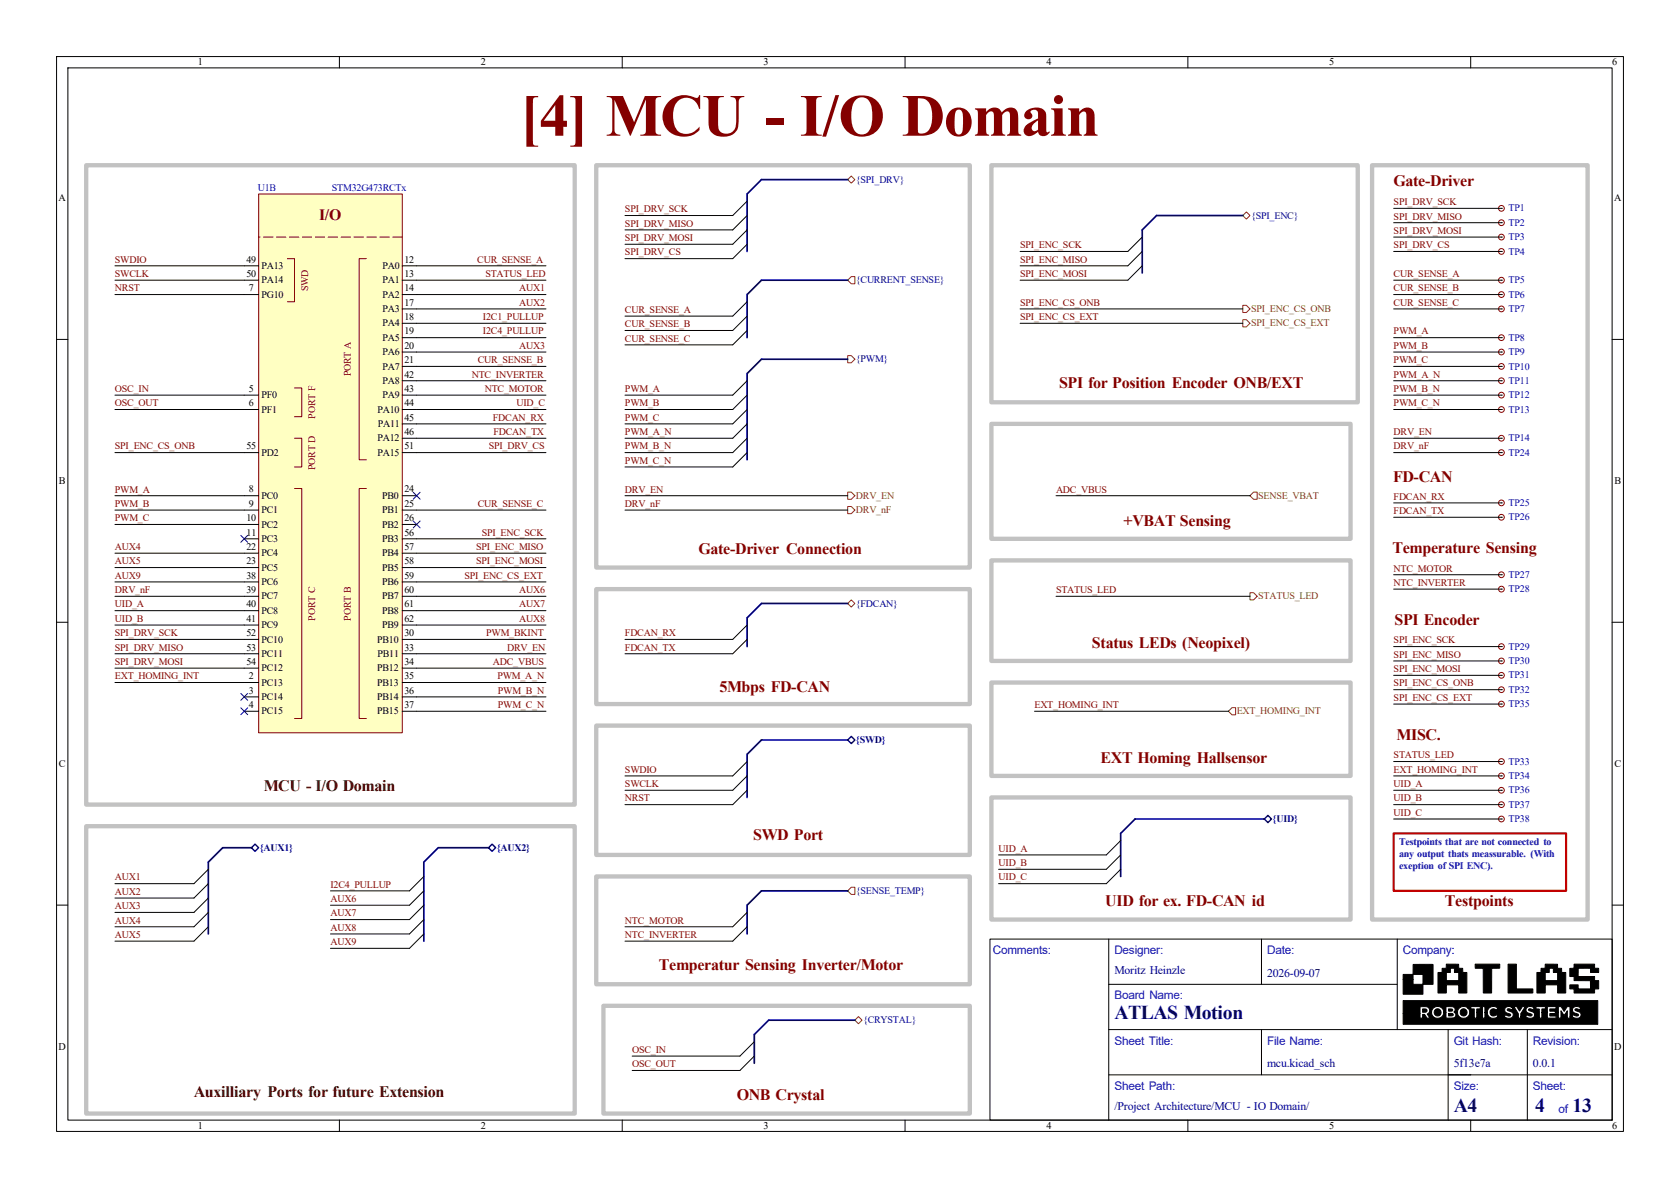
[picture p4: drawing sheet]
<svg xmlns="http://www.w3.org/2000/svg" width="297mm" height="210mm" viewBox="0 0 297 210" stroke-linecap="round" stroke-linejoin="round" font-family="sans-serif">
<g fill="none" stroke="#000" stroke-width=".18">
<path d="M10 10h277v190h-277zM12 12h273v186h-273zM60 10v2M110 10v2M160 10v2M210 10v2M260 10v2M265.4 59.7h.1M265.4 54.6h.1M10 60h2M285 60h2M10 110h2"/>
<path d="M265.4 119.4h.1M285 110h2M265.4 139.7h.1M265.4 142.2h.1M265.4 144.8h.1M10 160h2M175 166h110v32h-110zM196 174h51M196 166v32M223 166v8M247 166v16M285 160h2"/>
<path d="M60 198v2M110 198v2M160 198v2M196 190h89M196 182h89M210 198v2M223 182v8M256 182v16M260 198v2M270 182v16"/>
</g>
<g fill="#000" stroke="#000" stroke-width=".18">
<path d="M251.5 178.4h.5a.31 .31 0 0 1 .3 .4 .31 .31 0 0 1-.5 .1l-.3 .1zM248.1 172.3h1.7v-1.8h3.5v3.5h-1.7v1.8h-3.5v-2.7h1.7v.9h1.8v-1.7h-1.8v.8h-1.7zM256.1 178.4h.6l.1 .2-.7 .2zM256.1 179.1a.62 .62 0 0 1 .8 .3l-.1 .2h-.7zM254.2 171.9h1.5v1.4h2.2v-1.4h-.8v-.4a.3 .3 0 0 0 0-.3 .3 .3 0 0 0-.4 0h-.3v.7h-1.5l.1-.7h.7v-.8l2.2 .1v.7h.7v.7h.7v3.6h-1.4v-1.4h-2.2v1.4h-1.5zM260.8 170.4h4.3v.7l-1.4 .1v4.3h-1.5v-4.3h-1.4zM266.6 170.4h1.5v4.4h2.9v.7h-4.4zM271.7 171.9h1.5v1.4h2.2v-1.4h-.8v-.7h-.7v.7h-1.5v-.7h.8v-.8l2.2 .1v.7h.7v.7h.7v3.6h-1.4v-1.4h-2.2v1.4h-1.5zM277.5 171.2h.8v-.8h3.6v.8h.7v.7h-1.4v-.7h-2.2v1.4h2.9v.7h.7v1.5h-.7v.7h-3.6v-.7h-.8v-.7h1.5v.7h2.2v-1.4l-2.9-.1v-.7h-.8zM248.1 176.9h34.4v4.2h-34.4v-1.9h2.9l.1 .8h.4v-.7h.3l.5 .7h.2h.3l-.5-.7 .4-.4h.4v.2a1.08 1.08 0 0 0 1.1 .9 1.08 1.08 0 0 0 1-1h.4v1h.9a.59 .59 0 0 0 .8-.3 .59 .59 0 0 0-.3-.8h.7a1.07 1.07 0 0 0 1.4 1.1 1.07 1.07 0 0 0 .3-1.9h.6v.3h.6v1.6h.5v-1h1v1h.4v-1h.4a1.07 1.07 0 0 0 .7 1 1.07 1.07 0 0 0 1.2-.3h1.1l.1 .1a.82 .82 0 0 0 1 .2 .82 .82 0 0 0 .5-.9l-1-.6a.54 .54 0 0 1 .7 0l.3-.3-.4-.2h.6l.3 .6a1.37 1.37 0 0 1 .4 1.4h.5v-.3h.8a1 1 0 0 0 1.6-.2 .8 .8 0 0 0-.9-.8l-.2-.2 .1-.1 .2-.1 .5 .2 .2-.4h.3v.2l.6 .1v1.6h.5v-1h1v1h1.5v-.4h-1.1v-.4h1v-.2h.5v1h.5v-1.3l.5 .8 .6-.8v1.3h.5v-.3h.3a.88 .88 0 0 0 .9 .3 .88 .88 0 0 0 .7-.7 1.14 1.14 0 0 0-1-.7l-.1-.1a.54 .54 0 0 1 .8 0l.3-.3a.85 .85 0 0 0-1.5 .3 1.1 1.1 0 0 0 1 .8l.1 .1a.64 .64 0 0 1-.9 0l-.3 .3h-.3v-1.8h-.5l-.6 .9-.5-.9h-.5v1.1h-.5v-.2h-1v-.4h1.1v-.5h-1.5v1.1h-1v-.6h.6v-.5h-1.7v.2h-.3a.77 .77 0 0 0-1-.1 .77 .77 0 0 0-.3 .9l.9 .5a.52 .52 0 0 1-.8 0l-.3 .3h-.8v-.5l.7-1.2-.5-.1-.5 .8-.4-.8h-1.3a.64 .64 0 0 0-.9 .5 .64 .64 0 0 0 .7 .8l.4 .2a.39 .39 0 0 1-.3 .2 .39 .39 0 0 1-.4-.1l-.2-.1-.3 .3h-1.1l-.3-.3a.65 .65 0 0 1-.9-.1 .65 .65 0 0 1 0-.9 .65 .65 0 0 1 1 .1l.2-.3h-.1a1.08 1.08 0 0 0-1.1-.2 1.08 1.08 0 0 0-.7 1h-.4v-1.1h-.4v1.1h-1v-.6h.6v-.5h-1.7v.2h-.6a1.08 1.08 0 0 0-1.7 .8h-.6l.1-.2a.67 .67 0 0 0-.2-.7 .67 .67 0 0 0-.8 0l-.6-.1v1.1h-.4v-.2a1.09 1.09 0 0 0-1.1-.9 1.09 1.09 0 0 0-1 1h-.4v-.1a.82 .82 0 0 0-1.1-.8h-.6v1.2h-2.9z"/>
<circle cx="254.2" cy="179" r=".63"/>
<circle cx="258.8" cy="179" r=".63"/>
</g>
<g fill="none" stroke="#840000" stroke-width=".18">
<circle cx="265.4" cy="59.7" r=".51"/>
<circle cx="265.4" cy="54.6" r=".51"/>
<circle cx="265.4" cy="119.4" r=".51"/>
<circle cx="265.4" cy="139.7" r=".51"/>
<circle cx="265.4" cy="144.8" r=".51"/>
<circle cx="265.4" cy="142.2" r=".51"/>
</g>
<path d="M45.7 34.3h25.4v95.2h-25.4z" fill="#ffffc2"/>
<g fill="none" stroke="#840000" stroke-width=".18">
<path d="M45.7 34.3h25.4v95.2h-25.4zM50.8 45.7h1.3v7.6h-1.3M64.8 45.7h-1.3v35.6h1.3M52.1 68.6h1.2v5.1h-1.2M52.1 77.5h1.2v5.1h-1.2M52.1 86.4h1.2v40.6h-1.2M64.8 86.4h-1.3v40.6h1.3"/>
<circle cx="265.4" cy="39.4" r=".51"/>
<circle cx="265.4" cy="36.8" r=".51"/>
<circle cx="265.4" cy="49.5" r=".51"/>
<circle cx="265.4" cy="44.5" r=".51"/>
<circle cx="265.4" cy="41.9" r=".51"/>
<circle cx="265.4" cy="52.1" r=".51"/>
<circle cx="265.4" cy="64.8" r=".51"/>
<circle cx="265.4" cy="77.5" r=".51"/>
<circle cx="265.4" cy="62.2" r=".51"/>
<circle cx="265.4" cy="69.9" r=".51"/>
<circle cx="265.4" cy="67.3" r=".51"/>
<circle cx="265.4" cy="72.4" r=".51"/>
<circle cx="265.4" cy="91.4" r=".51"/>
<circle cx="265.4" cy="80" r=".51"/>
<circle cx="265.4" cy="88.9" r=".51"/>
<circle cx="265.4" cy="101.6" r=".51"/>
<circle cx="265.4" cy="104.1" r=".51"/>
<circle cx="265.4" cy="116.8" r=".51"/>
<circle cx="265.4" cy="114.3" r=".51"/>
<circle cx="265.4" cy="121.9" r=".51"/>
<circle cx="265.4" cy="124.5" r=".51"/>
<circle cx="265.4" cy="137.2" r=".51"/>
<circle cx="265.4" cy="134.6" r=".51"/>
</g>
<path d="M71.1 41.9h-25.4" fill="none" stroke="#840000" stroke-width=".18" stroke-dasharray="1.7 .6"/>
<g fill="none" stroke="#000" stroke-width=".18">
<path d="M132.1 35.6l-2.6 2.5h-19M132.1 38.1l-2.6 2.5h-19M246.4 36.8h19M246.4 39.4h19M265.4 39.4h.1M265.4 36.8h.1M20.3 52.1h25.4M20.3 47h25.4M20.3 49.5h25.4M71.1 52.1h25.4M71.1 47h25.4M71.1 49.5h25.4"/>
<path d="M71.1 54.6h25.4M71.1 57.2h25.4M71.1 59.7h25.4M132.1 43.2l-2.6 2.5h-19M132.1 40.6l-2.6 2.6h-19M132.1 55.9l-2.6 2.5h-19M132.1 53.3l-2.6 2.6h-19M132.1 58.4l-2.6 2.6h-19M180.3 54.6h39.4M180.3 57.2h39.4M201.9 44.5l-2.5 2.5h-19.1M201.9 47l-2.5 2.5h-19.1"/>
<path d="M201.9 41.9l-2.5 2.6h-19.1M246.4 52.1h19M246.4 49.5h19M246.4 54.6h19M246.4 59.7h19M246.4 44.5h19M246.4 41.9h19M265.4 49.5h.1M265.4 44.5h.1M265.4 41.9h.1M265.4 52.1h.1M20.3 69.9h25.4"/>
<path d="M20.3 72.4h25.4M71.1 69.9h25.4M71.1 72.4h25.4M71.1 62.2h25.4M71.1 64.8h25.4M71.1 67.3h25.4M71.1 74.9h25.4M71.1 77.5h25.4M132.1 67.3l-2.6 2.6h-19M132.1 69.9l-2.6 2.5h-19M132.1 72.4l-2.6 2.5h-19M132.1 74.9l-2.6 2.6h-19"/>
<path d="M132.1 77.5l-2.6 2.5h-19M246.4 69.9h19M246.4 72.4h19M246.4 62.2h19M246.4 64.8h19M246.4 67.3h19M246.4 77.5h19M265.4 77.5h.1M265.4 72.4h.1M265.4 69.9h.1M265.4 67.3h.1M265.4 64.8h.1"/>
<path d="M265.4 62.2h.1M20.3 87.6h25.4M20.3 90.2h25.4M20.3 92.7h25.4M20.3 97.8h25.4M20.3 80h25.4M43.2 95.3h2.5M71.1 87.6h2.6M71.1 90.2h25.4M71.1 92.7h2.6M71.1 95.3h25.4M71.1 97.8h25.4"/>
<path d="M71.1 80h25.4M110.5 87.6h39.4M110.5 90.2h39.4M132.1 80l-2.6 2.6h-19M186.7 87.6h34.3M246.4 80h19M246.4 88.9h19M246.4 91.4h19M265.4 80h.1M265.4 88.9h.1M265.4 91.4h.1M20.3 100.3h25.4"/>
<path d="M20.3 113h25.4M20.3 115.6h25.4M20.3 118.1h25.4M20.3 102.9h25.4M20.3 105.4h25.4M20.3 108h25.4M20.3 110.5h25.4M71.1 100.3h25.4M71.1 113h25.4M71.1 115.6h25.4M71.1 118.1h25.4M71.1 102.9h25.4"/>
<path d="M71.1 105.4h25.4M71.1 108h25.4M71.1 110.5h25.4M132.1 110.5l-2.6 2.5h-19M132.1 113l-2.6 2.6h-19M186.7 105.4h34.3M246.4 116.8h19M246.4 114.3h19M246.4 101.6h19M246.4 104.1h19M246.4 119.4h19M265.4 116.8h.1"/>
<path d="M265.4 114.3h.1M265.4 104.1h.1M265.4 101.6h.1M20.3 120.7h25.4M43.2 123.2h2.5M43.2 125.7h2.5M71.1 120.7h25.4M71.1 123.2h25.4M71.1 125.7h25.4M132.1 137.2l-2.6 2.5h-19M132.1 139.7l-2.6 2.5h-19M132.1 134.6l-2.6 2.6h-19"/>
<path d="M182.9 125.7h34.3M246.4 139.7h19M246.4 137.2h19M246.4 134.6h19M246.4 121.9h19M246.4 124.5h19M265.4 124.5h.1M265.4 137.2h.1M265.4 134.6h.1M265.4 121.9h.1M36.8 153.7l-2.5 2.5h-14M36.8 158.8l-2.5 2.5h-14"/>
<path d="M36.8 156.2l-2.5 2.6h-14M74.9 154.9l-2.5 2.6h-14M74.9 157.5l-2.5 2.5h-14M198.1 153.7l-2.5 2.5h-19.1M198.1 148.6l-2.5 2.5h-19.1M198.1 151.1l-2.5 2.6h-19.1M246.4 144.8h19M246.4 142.2h19M36.8 161.3l-2.5 2.5h-14M36.8 163.8l-2.5 2.6h-14M74.9 160l-2.5 2.6h-14M74.9 162.6l-2.5 2.5h-14"/>
<path d="M74.9 165.1l-2.5 2.5h-14M132.1 161.3l-2.6 2.5h-19M132.1 163.8l-2.6 2.6h-19M133.3 184.2l-2.5 2.5h-19M133.3 186.7l-2.5 2.5h-19"/>
</g>
<g fill="none" stroke="#725600" stroke-width=".18">
<path d="M150.5 31.1l.6 .7-.6 .6-.6-.6zM219.7 38.1l.6-.6 .7 .6-.7 .6zM150.5 48.9h.6v1.3h-.6l-.6-.7zM219.7 56.5h.6l.7 .7-.7 .6h-.6zM219.7 54h.6l.7 .6-.7 .6h-.6zM149.9 62.9h.6l.6 .6-.6 .6h-.6zM149.9 89.5h.6l.6 .7-.6 .6h-.6zM149.9 87h.6l.6 .6-.6 .7h-.6zM221.6 87h.6v1.3h-.6l-.6-.7zM149.9 106.7l.6-.7 .6 .7-.6 .6zM221 104.8h.6l.6 .6-.6 .6h-.6zM217.8 125.1h.6v1.3h-.6l-.6-.7z"/>
<path d="M150.5 156.8h.6v1.3h-.6l-.6-.6zM151.1 180.3l.7-.6 .6 .6-.6 .7z"/>
</g>
<path d="M150.5 130.2l.6 .6-.6 .6-.6-.6zM45.1 149.2l.6 .7-.6 .6-.7-.6zM87 149.2l.6 .7-.6 .6-.6-.6zM223.5 144.8l.7-.7 .6 .7-.6 .6z" fill="none" stroke="#000084" stroke-width=".25"/>
<path d="M149.9 31.8h-15.3l-2.5 2.5v10.2M219.7 38.1h-15.2l-2.6 2.5v7.7M149.9 49.5h-15.3l-2.5 2.6v7.6M149.9 63.5h-15.3l-2.5 2.5v15.3M149.9 106.7h-15.3l-2.5 2.5v5.1M149.9 130.8h-15.3l-2.5 2.6v7.6M44.4 149.9h-5l-2.6 2.5v12.7M86.4 149.9h-8.9l-2.6 2.5v14M149.9 157.5h-15.3l-2.5 2.5v5.1M223.5 144.8h-22.8l-2.6 2.5v7.6M151.1 180.3h-15.2l-2.6 2.6v5.1" fill="none" stroke="#000084" stroke-width=".3"/>
<path d="M42.6 94.6l1.2 1.3M43.8 94.6l-1.2 1.3M73.1 92.1l1.2 1.2M73.1 87l1.2 1.2M74.3 92.1l-1.2 1.2M74.3 87l-1.2 1.2M42.6 125.1l1.2 1.2M42.6 122.6l1.2 1.2M43.8 122.6l-1.2 1.2M43.8 125.1l-1.2 1.2" fill="none" stroke="#000084" stroke-width=".18"/>
<path d="M246.4 147.3h30.5v10.2h-30.5z" fill="none" stroke="#c20000" stroke-width=".38"/>
<g fill="none" stroke="#c2c2c2" stroke-width=".76">
<path d="M15.2 29.2h86.4v113h-86.4zM105.4 29.2h66v71.1h-66zM175.3 29.2h64.7v41.9h-64.7zM242.6 29.2h38.1v133.4h-38.1zM175.3 74.9h63.5v20.4h-63.5zM175.3 99.1h63.5v17.7h-63.5zM105.4 104.1h66v20.4h-66zM105.4 128.3h66v22.8h-66zM175.3 120.7h63.5v16.5h-63.5zM15.2 146.1h86.4v50.8h-86.4zM105.4 154.9h66v19.1h-66zM175.3 141h63.5v21.6h-63.5z"/>
<path d="M106.7 177.8h64.7v19.1h-64.7z"/>
</g>
<text font-size="10.6" fill="#840000" x="91.9" y="24">[4] MCU - I/O Domain</text>
<g font-size="3.5" fill="#00007f">
<text x="197" y="180.1">ATLAS Motion</text>
<text x="257" y="196.6">A4</text>
<text x="271.4" y="196.6">4</text>
<text x="278" y="196.6">13</text>
</g>
<g font-size="2.8" fill="#840000">
<text x="246.3" y="33">Gate-Driver</text>
<text x="56.4" y="39">I/O</text>
<text x="187.2" y="68.5">SPI for Position Encoder ONB/EXT</text>
<text x="246.3" y="85.3">FD-CAN</text>
<text x="198.6" y="92.9">+VBAT Sensing</text>
<text x="123.5" y="98">Gate-Driver Connection</text>
<text x="246.2" y="97.7">Temperature Sensing</text>
<text x="246.6" y="110.4">SPI Encoder</text>
<text x="193" y="114.5">Status LEDs (Neopixel)</text>
<text x="127.2" y="122.4">5Mbps FD-CAN</text>
<text x="246.9" y="130.7">MISC.</text>
<text x="194.6" y="134.8">EXT Homing Hallsensor</text>
<text x="133.2" y="148.5">SWD Port</text>
<text x="195.4" y="160.2">UID for ex. FD-CAN id</text>
<text x="255.4" y="160.2">Testpoints</text>
<text x="116.5" y="171.4">Temperatur Sensing Inverter/Motor</text>
<text x="130.2" y="194.5">ONB Crystal</text>
</g>
<g font-size="2.8" fill="#480000">
<text x="46.6" y="139.9">MCU - I/O Domain</text>
<text x="34.3" y="194">Auxilliary Ports for future Extension</text>
</g>
<g font-size="2.1" fill="#00f">
<text x="175.5" y="168.7">Comments:</text>
<text x="197" y="168.7">Designer:</text>
<text x="224" y="168.7">Date:</text>
<text x="248" y="168.7">Company:</text>
<text x="197" y="176.7">Board Name:</text>
<text x="197" y="184.7">Sheet Title:</text>
<text x="224" y="184.7">File Name:</text>
<text x="257" y="184.7">Git Hash:</text>
<text x="271" y="184.7">Revision:</text>
<text x="197" y="192.7">Sheet Path:</text>
<text x="257" y="192.7">Size:</text>
<text x="271" y="192.7">Sheet:</text>
<text x="275.5" y="196.7">of</text>
</g>
<g font-size="2.1" fill="#00007f">
<text x="197" y="172.2">Moritz Heinzle</text>
<text x="224" y="172.7">2026-09-07</text>
<text x="224" y="188.7">mcu.kicad_sch</text>
<text x="257" y="188.7">5f13e7a</text>
<text x="271" y="188.7">0.0.1</text>
<text x="197" y="196.2">/Project Architecture/MCU - IO Domain/</text>
</g>
<g font-size="1.8">
<text x="35" y="11.6">1</text>
<text x="85" y="11.6">2</text>
<text x="135" y="11.6">3</text>
<text x="185" y="11.6">4</text>
<text x="235" y="11.6">5</text>
<text x="285" y="11.6">6</text>
<text x="10.3" y="35.6">A</text>
<text x="285.3" y="35.6">A</text>
<text x="43.6" y="46.4">49</text>
<text x="46.2" y="47.5">PA13</text>
<text x="67.6" y="47.5">PA0</text>
<text x="71.5" y="46.4">12</text>
<text x="43.6" y="49">50</text>
<text x="44" y="51.5">7</text>
<text x="46.2" y="52.6">PG10</text>
<text x="46.2" y="50.1">PA14</text>
<text x="67.6" y="50.1">PA1</text>
<text x="67.6" y="52.6">PA2</text>
<text x="71.5" y="49">13</text>
<text x="71.5" y="51.5">14</text>
<text x="67.6" y="55.2">PA3</text>
<text x="67.6" y="57.7">PA4</text>
<text x="71.5" y="54">17</text>
<text x="71.5" y="56.6">18</text>
<text x="71.5" y="59.1">19</text>
<text x="67.6" y="60.2">PA5</text>
<text x="67.6" y="62.8">PA6</text>
<text x="67.6" y="65.3">PA7</text>
<text x="71.5" y="61.7">20</text>
<text x="71.5" y="64.2">21</text>
<text x="44" y="69.3">5</text>
<text x="44" y="71.8">6</text>
<text x="46.2" y="70.4">PF0</text>
<text x="67.6" y="67.9">PA8</text>
<text x="67.6" y="70.4">PA9</text>
<text x="71.5" y="66.7">42</text>
<text x="71.5" y="69.3">43</text>
<text x="71.5" y="71.8">44</text>
<text x="46.2" y="72.9">PF1</text>
<text x="66.7" y="72.9">PA10</text>
<text x="66.8" y="75.5">PA11</text>
<text x="71.5" y="74.4">45</text>
<text x="71.5" y="76.9">46</text>
<text x="43.6" y="79.4">55</text>
<text x="46.2" y="80.6">PD2</text>
<text x="66.7" y="78">PA12</text>
<text x="66.7" y="80.6">PA15</text>
<text x="71.5" y="79.4">51</text>
<text x="10.4" y="85.6">B</text>
<text x="44" y="87.1">8</text>
<text x="44" y="89.6">9</text>
<text x="46.2" y="88.2">PC0</text>
<text x="67.6" y="88.2">PB0</text>
<text x="71.5" y="87.1">24</text>
<text x="71.5" y="89.6">25</text>
<text x="285.4" y="85.6">B</text>
<text x="43.6" y="92.1">10</text>
<text x="43.6" y="94.7">11</text>
<text x="46.2" y="90.7">PC1</text>
<text x="46.2" y="93.3">PC2</text>
<text x="46.2" y="95.8">PC3</text>
<text x="67.6" y="90.7">PB1</text>
<text x="67.6" y="93.3">PB2</text>
<text x="67.6" y="95.8">PB3</text>
<text x="71.5" y="92.1">26</text>
<text x="71.5" y="94.7">56</text>
<text x="43.6" y="97.2">22</text>
<text x="43.6" y="99.8">23</text>
<text x="46.2" y="98.3">PC4</text>
<text x="46.2" y="100.9">PC5</text>
<text x="67.6" y="98.3">PB4</text>
<text x="67.6" y="100.9">PB5</text>
<text x="71.5" y="97.2">57</text>
<text x="71.5" y="99.8">58</text>
<text x="43.6" y="102.3">38</text>
<text x="43.6" y="104.8">39</text>
<text x="43.6" y="107.4">40</text>
<text x="46.2" y="103.4">PC6</text>
<text x="46.2" y="106">PC7</text>
<text x="67.6" y="103.4">PB6</text>
<text x="67.6" y="106">PB7</text>
<text x="71.5" y="102.3">59</text>
<text x="71.5" y="104.8">60</text>
<text x="71.5" y="107.4">61</text>
<text x="43.6" y="109.9">41</text>
<text x="43.6" y="112.5">52</text>
<text x="46.2" y="108.5">PC8</text>
<text x="46.2" y="111">PC9</text>
<text x="46.2" y="113.6">PC10</text>
<text x="66.7" y="113.6">PB10</text>
<text x="67.6" y="108.5">PB8</text>
<text x="67.6" y="111">PB9</text>
<text x="71.5" y="112.5">30</text>
<text x="71.5" y="109.9">62</text>
<text x="43.6" y="115">53</text>
<text x="43.6" y="117.5">54</text>
<text x="46.2" y="116.1">PC11</text>
<text x="46.2" y="118.7">PC12</text>
<text x="66.7" y="118.7">PB12</text>
<text x="66.7" y="116.1">PB11</text>
<text x="71.5" y="115">33</text>
<text x="71.5" y="117.5">34</text>
<text x="44" y="120.1">2</text>
<text x="44" y="122.6">3</text>
<text x="44" y="125.2">4</text>
<text x="46.2" y="121.2">PC13</text>
<text x="46.2" y="123.7">PC14</text>
<text x="66.7" y="121.2">PB13</text>
<text x="66.7" y="123.7">PB14</text>
<text x="71.5" y="120.1">35</text>
<text x="71.5" y="122.6">36</text>
<text x="71.5" y="125.2">37</text>
<text x="46.2" y="126.3">PC15</text>
<text x="66.7" y="126.3">PB15</text>
<text x="10.4" y="135.6">C</text>
<text x="285.4" y="135.6">C</text>
<text x="10.3" y="185.6">D</text>
<text x="285.3" y="185.6">D</text>
<text x="35" y="199.6">1</text>
<text x="85" y="199.6">2</text>
<text x="135" y="199.6">3</text>
<text x="185" y="199.6">4</text>
<text x="235" y="199.6">5</text>
<text x="285" y="199.6">6</text>
</g>
<g font-size="1.8" fill="#0000c2">
<text x="45.6" y="33.8">U1B</text>
<text x="58.7" y="33.8">STM32G473RCTx</text>
<text x="266.7" y="39.9">TP2</text>
<text x="266.7" y="37.4">TP1</text>
<text x="266.7" y="45">TP4</text>
<text x="266.7" y="42.5">TP3</text>
<text x="266.7" y="50.1">TP5</text>
<text x="266.7" y="52.6">TP6</text>
<text x="266.7" y="55.2">TP7</text>
<text x="266.7" y="60.2">TP8</text>
<text x="266.7" y="65.3">TP10</text>
<text x="266.7" y="62.8">TP9</text>
<text x="266.7" y="70.4">TP12</text>
<text x="266.7" y="67.9">TP11</text>
<text x="266.7" y="72.9">TP13</text>
<text x="266.7" y="80.6">TP24</text>
<text x="266.7" y="78">TP14</text>
<text x="266.7" y="89.5">TP25</text>
<text x="266.7" y="92">TP26</text>
<text x="266.7" y="104.7">TP28</text>
<text x="266.7" y="102.2">TP27</text>
<text x="266.7" y="119.9">TP31</text>
<text x="266.7" y="117.4">TP30</text>
<text x="266.7" y="114.9">TP29</text>
<text x="266.7" y="125">TP35</text>
<text x="266.7" y="122.5">TP32</text>
<text x="266.7" y="137.7">TP34</text>
<text x="266.7" y="135.2">TP33</text>
<text x="266.7" y="140.3">TP36</text>
<text x="266.7" y="142.8">TP37</text>
<text x="247.3" y="149.4">Testpoints that are not connected to</text>
<text x="266.7" y="145.3">TP38</text>
<text x="247.3" y="151.5">any output thats meassurable. (With</text>
<text x="247.3" y="153.7">exeption of SPI ENC).</text>
</g>
<g font-size="1.8" fill="#000084">
<text x="151.3" y="32.3">{SPI_DRV}</text>
<text x="221.2" y="38.7">{SPI_ENC}</text>
<text x="151.3" y="50.1">{CURRENT_SENSE}</text>
<text x="151.3" y="64.1">{PWM}</text>
<text x="151.3" y="107.2">{FDCAN}</text>
<text x="151.3" y="131.4">{SWD}</text>
<text x="225" y="145.3">{UID}</text>
<text x="45.9" y="150.4">{AUX1}</text>
<text x="87.8" y="150.4">{AUX2}</text>
<text x="151.3" y="158">{SENSE_TEMP}</text>
<text x="152.6" y="180.9">{CRYSTAL}</text>
</g>
<g font-size="1.8" fill="#840000">
<text x="110.5" y="37.5">SPI_DRV_SCK</text>
<text x="110.5" y="40.1">SPI_DRV_MISO</text>
<text x="246.4" y="36.3">SPI_DRV_SCK</text>
<text x="246.4" y="38.8">SPI_DRV_MISO</text>
<text x="246.4" y="41.3">SPI_DRV_MOSI</text>
<text x="20.3" y="46.4">SWDIO</text>
<text x="84.4" y="46.4">CUR_SENSE_A</text>
<text x="110.5" y="45.2">SPI_DRV_CS</text>
<text x="110.5" y="42.6">SPI_DRV_MOSI</text>
<text x="180.3" y="43.9">SPI_ENC_SCK</text>
<text x="180.3" y="46.4">SPI_ENC_MISO</text>
<text x="246.4" y="43.9">SPI_DRV_CS</text>
<text x="20.3" y="51.5">NRST</text>
<text x="20.3" y="49">SWCLK</text>
<text x="54.5" y="51.5" transform="rotate(-90 54.5 51.5)">SWD</text>
<text x="85.8" y="49">STATUS_LED</text>
<text x="91.8" y="51.5">AUX1</text>
<text x="180.3" y="49">SPI_ENC_MOSI</text>
<text x="246.4" y="49">CUR_SENSE_A</text>
<text x="246.4" y="51.5">CUR_SENSE_B</text>
<text x="85.4" y="56.6">I2C1_PULLUP</text>
<text x="85.4" y="59.1">I2C4_PULLUP</text>
<text x="91.8" y="54">AUX2</text>
<text x="110.5" y="55.3">CUR_SENSE_A</text>
<text x="110.5" y="57.9">CUR_SENSE_B</text>
<text x="180.3" y="54">SPI_ENC_CS_ONB</text>
<text x="180.3" y="56.6">SPI_ENC_CS_EXT</text>
<text x="246.4" y="54">CUR_SENSE_C</text>
<text x="246.4" y="59.1">PWM_A</text>
<text x="84.5" y="64.2">CUR_SENSE_B</text>
<text x="91.8" y="61.7">AUX3</text>
<text x="110.5" y="60.4">CUR_SENSE_C</text>
<text x="246.4" y="61.7">PWM_B</text>
<text x="246.4" y="64.2">PWM_C</text>
<text x="20.3" y="71.8">OSC_OUT</text>
<text x="20.3" y="69.3">OSC_IN</text>
<text x="62" y="66.5" transform="rotate(-90 62 66.5)">PORT A</text>
<text x="83.4" y="66.7">NTC_INVERTER</text>
<text x="85.7" y="69.3">NTC_MOTOR</text>
<text x="91.3" y="71.8">UID_C</text>
<text x="110.5" y="71.8">PWM_B</text>
<text x="110.5" y="69.3">PWM_A</text>
<text x="246.4" y="71.8">PWM_C_N</text>
<text x="246.4" y="66.7">PWM_A_N</text>
<text x="246.4" y="69.3">PWM_B_N</text>
<text x="55.7" y="74" transform="rotate(-90 55.7 74)">PORT F</text>
<text x="87.1" y="74.4">FDCAN_RX</text>
<text x="87.2" y="76.9">FDCAN_TX</text>
<text x="110.5" y="74.4">PWM_C</text>
<text x="110.5" y="76.9">PWM_A_N</text>
<text x="246.4" y="76.9">DRV_EN</text>
<text x="20.3" y="79.4">SPI_ENC_CS_ONB</text>
<text x="55.7" y="83.1" transform="rotate(-90 55.7 83.1)">PORT D</text>
<text x="86.4" y="79.4">SPI_DRV_CS</text>
<text x="110.5" y="79.4">PWM_B_N</text>
<text x="110.5" y="82">PWM_C_N</text>
<text x="246.4" y="79.4">DRV_nF</text>
<text x="20.3" y="87.1">PWM_A</text>
<text x="20.3" y="89.6">PWM_B</text>
<text x="84.5" y="89.6">CUR_SENSE_C</text>
<text x="110.5" y="87.1">DRV_EN</text>
<text x="110.5" y="89.6">DRV_nF</text>
<text x="186.7" y="87.1">ADC_VBUS</text>
<text x="246.4" y="88.3">FDCAN_RX</text>
<text x="20.3" y="92.1">PWM_C</text>
<text x="85.2" y="94.7">SPI_ENC_SCK</text>
<text x="246.4" y="90.9">FDCAN_TX</text>
<text x="20.3" y="99.8">AUX5</text>
<text x="20.3" y="97.2">AUX4</text>
<text x="84.2" y="99.8">SPI_ENC_MOSI</text>
<text x="84.2" y="97.2">SPI_ENC_MISO</text>
<text x="246.4" y="101">NTC_MOTOR</text>
<text x="20.3" y="102.3">AUX9</text>
<text x="20.3" y="107.4">UID_A</text>
<text x="20.3" y="104.8">DRV_nF</text>
<text x="82.1" y="102.3">SPI_ENC_CS_EXT</text>
<text x="91.8" y="104.8">AUX6</text>
<text x="91.8" y="107.4">AUX7</text>
<text x="186.7" y="104.8">STATUS_LED</text>
<text x="246.4" y="103.6">NTC_INVERTER</text>
<text x="20.3" y="109.9">UID_B</text>
<text x="20.3" y="112.5">SPI_DRV_SCK</text>
<text x="55.7" y="109.7" transform="rotate(-90 55.7 109.7)">PORT C</text>
<text x="62" y="109.7" transform="rotate(-90 62 109.7)">PORT B</text>
<text x="86" y="112.5">PWM_BKINT</text>
<text x="91.8" y="109.9">AUX8</text>
<text x="110.5" y="112.5">FDCAN_RX</text>
<text x="246.4" y="113.7">SPI_ENC_SCK</text>
<text x="20.3" y="115">SPI_DRV_MISO</text>
<text x="20.3" y="117.5">SPI_DRV_MOSI</text>
<text x="87.1" y="117.5">ADC_VBUS</text>
<text x="89.7" y="115">DRV_EN</text>
<text x="110.5" y="115">FDCAN_TX</text>
<text x="246.4" y="116.3">SPI_ENC_MISO</text>
<text x="246.4" y="118.8">SPI_ENC_MOSI</text>
<text x="20.3" y="120.1">EXT_HOMING_INT</text>
<text x="87.9" y="120.1">PWM_A_N</text>
<text x="88" y="122.6">PWM_B_N</text>
<text x="88" y="125.2">PWM_C_N</text>
<text x="182.9" y="125.2">EXT_HOMING_INT</text>
<text x="246.4" y="123.9">SPI_ENC_CS_EXT</text>
<text x="246.4" y="121.4">SPI_ENC_CS_ONB</text>
<text x="110.5" y="136.6">SWDIO</text>
<text x="246.4" y="136.6">EXT_HOMING_INT</text>
<text x="246.4" y="134.1">STATUS_LED</text>
<text x="110.5" y="139.1">SWCLK</text>
<text x="110.5" y="141.7">NRST</text>
<text x="246.4" y="139.1">UID_A</text>
<text x="246.4" y="141.7">UID_B</text>
<text x="246.4" y="144.2">UID_C</text>
<text x="20.3" y="155.6">AUX1</text>
<text x="176.5" y="153.1">UID_B</text>
<text x="176.5" y="155.6">UID_C</text>
<text x="176.5" y="150.6">UID_A</text>
<text x="20.3" y="160.7">AUX3</text>
<text x="20.3" y="158.2">AUX2</text>
<text x="58.4" y="162">AUX7</text>
<text x="58.4" y="156.9">I2C4_PULLUP</text>
<text x="58.4" y="159.5">AUX6</text>
<text x="20.3" y="163.3">AUX4</text>
<text x="20.3" y="165.8">AUX5</text>
<text x="58.4" y="164.5">AUX8</text>
<text x="58.4" y="167.1">AUX9</text>
<text x="110.5" y="163.3">NTC_MOTOR</text>
<text x="110.5" y="165.8">NTC_INVERTER</text>
<text x="111.8" y="188.7">OSC_OUT</text>
<text x="111.8" y="186.1">OSC_IN</text>
</g>
<g font-size="1.8" fill="#725600">
<text x="221.2" y="57.7">SPI_ENC_CS_EXT</text>
<text x="221.2" y="55.2">SPI_ENC_CS_ONB</text>
<text x="151.3" y="88.2">DRV_EN</text>
<text x="222.4" y="88.2">SENSE_VBAT</text>
<text x="151.3" y="90.7">DRV_nF</text>
<text x="222.4" y="106">STATUS_LED</text>
<text x="218.6" y="126.3">EXT_HOMING_INT</text>
</g>
</svg>
